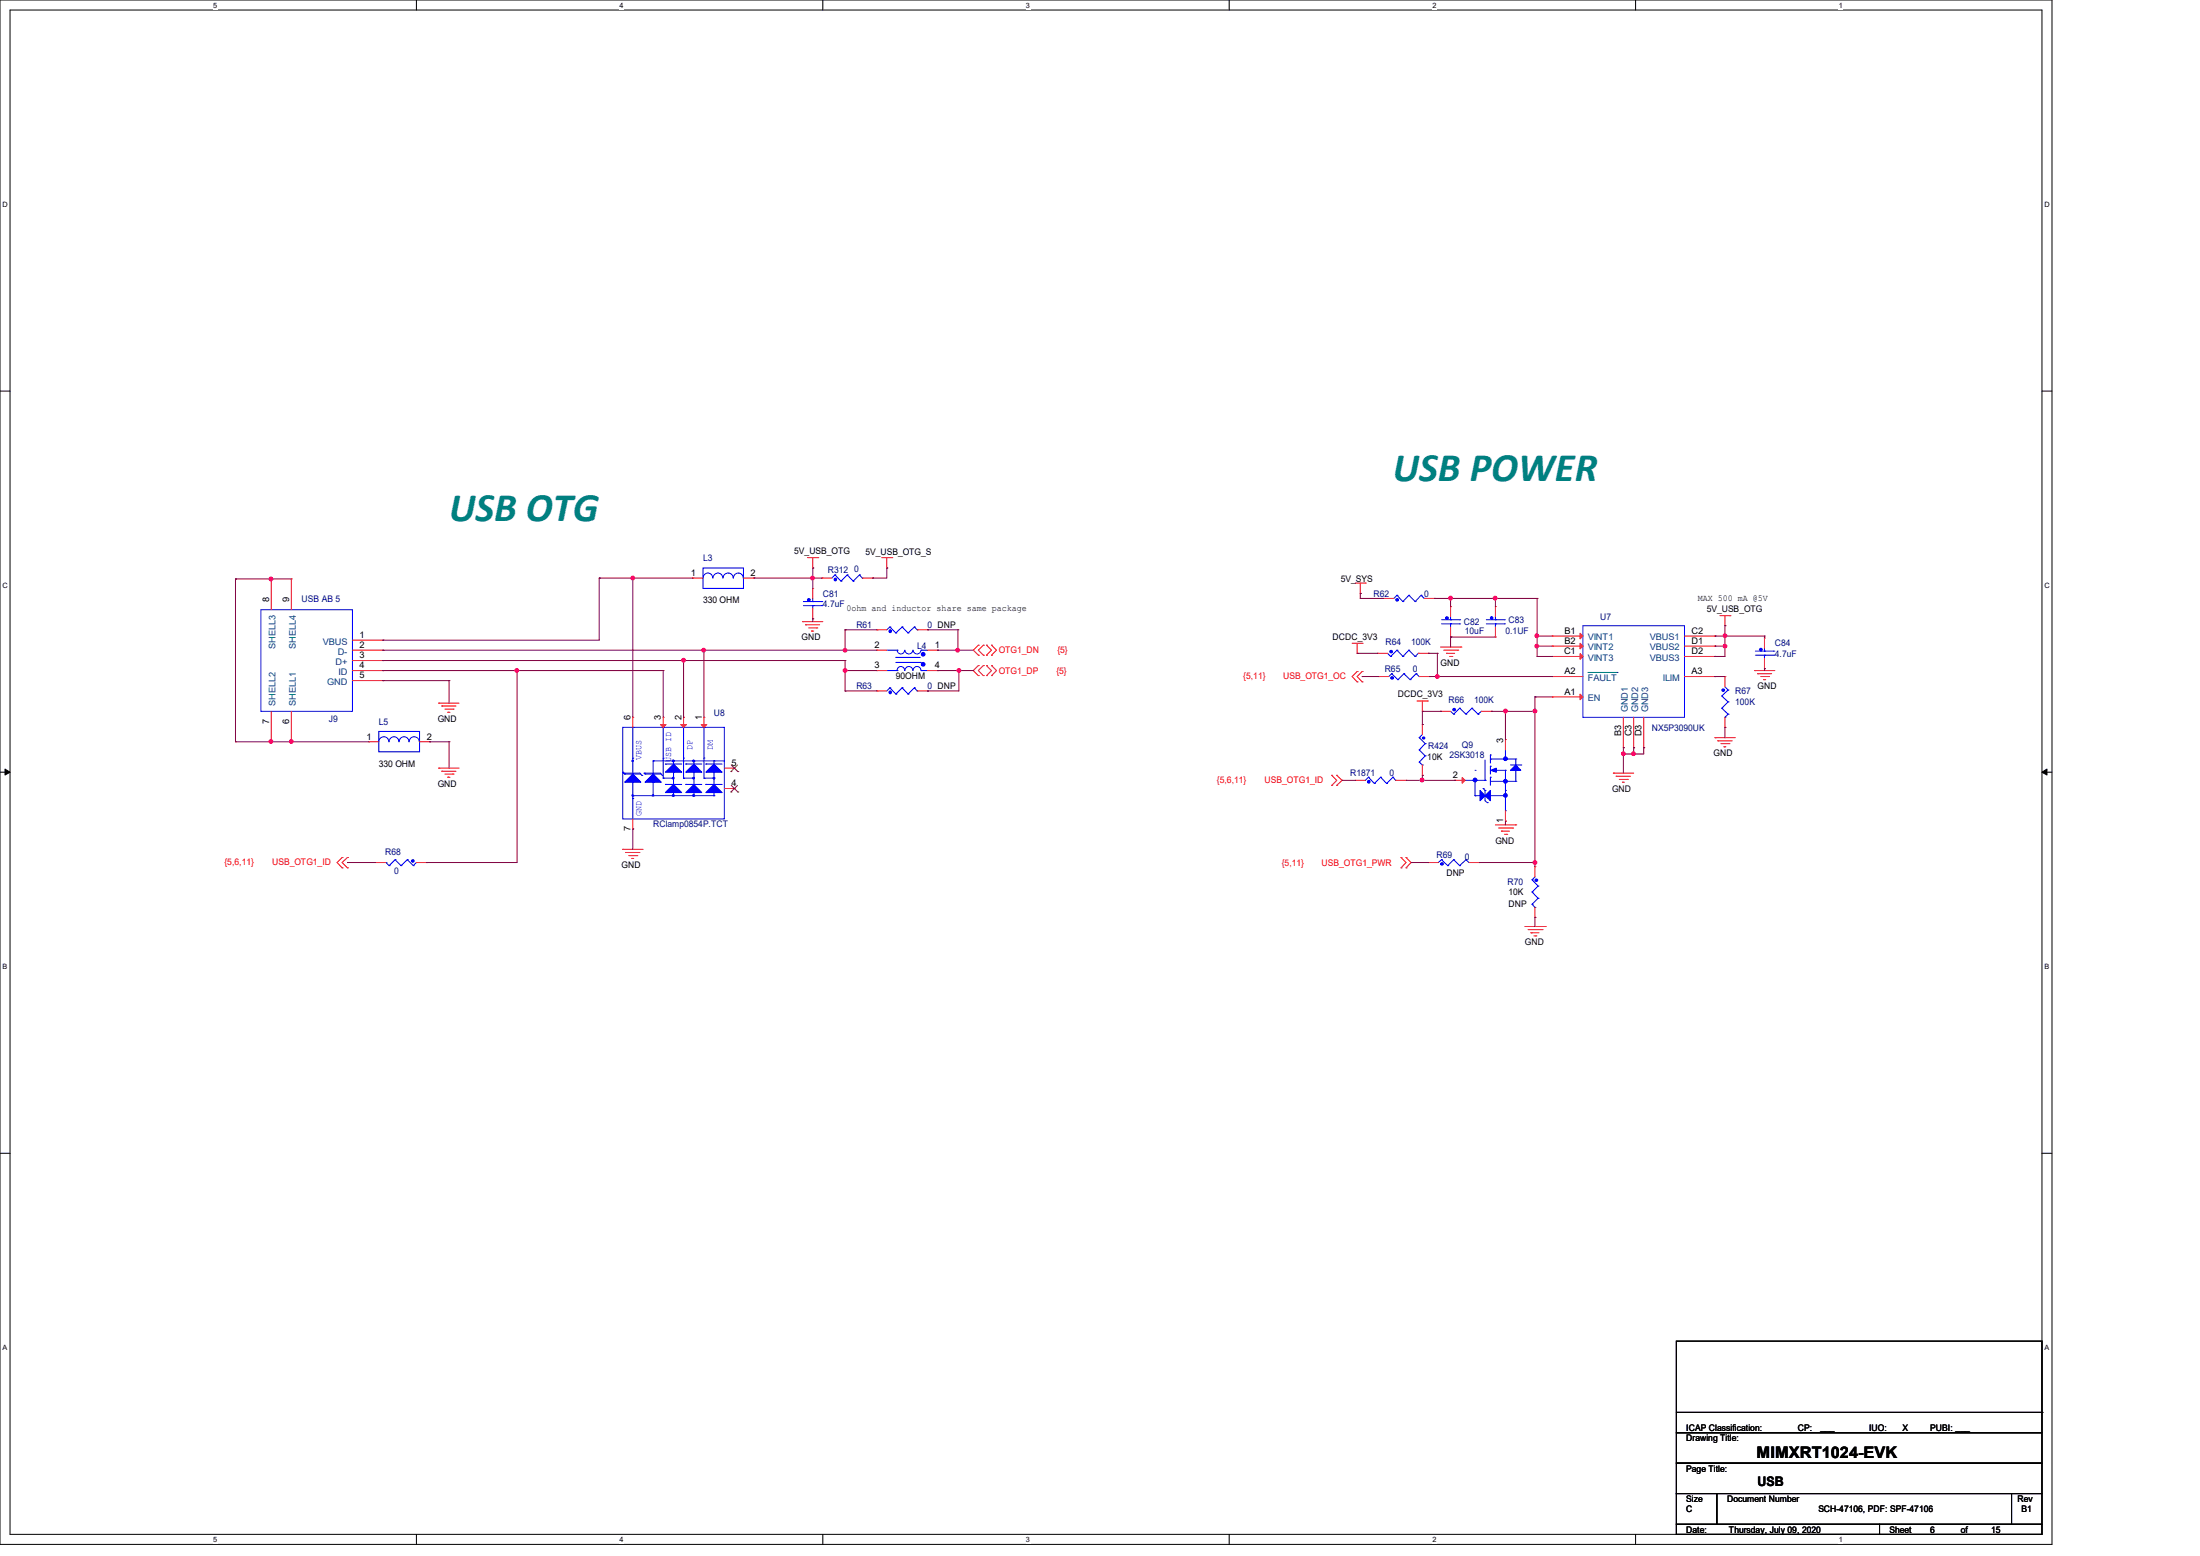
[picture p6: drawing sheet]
<svg xmlns="http://www.w3.org/2000/svg" width="297mm" height="210mm" viewBox="0 0 297 210" stroke-linecap="round" stroke-linejoin="round" font-family="sans-serif">
<path d="M0 0h277v208.4h-277zM1.4 1.4h274.3v205.7h-274.3z" fill="none" stroke="#000" stroke-width=".14"/>
<g fill="#fff">
<path d="M28.8 .1h.5v1.1h-.5z"/>
<path d="M28.8 207.2h.5v1.1h-.5z"/>
</g>
<path d="M56.2 0v1.4M56.2 207.1v1.3" fill="none" stroke="#000" stroke-width=".14"/>
<g fill="#fff">
<path d="M83.7 .1h.5v1.1h-.5z"/>
<path d="M83.7 207.2h.5v1.1h-.5z"/>
</g>
<path d="M111.1 0v1.4M111.1 207.1v1.3" fill="none" stroke="#000" stroke-width=".14"/>
<g fill="#fff">
<path d="M138.5 .1h.6v1.1h-.6z"/>
<path d="M138.5 207.2h.6v1.1h-.6z"/>
</g>
<path d="M165.9 0v1.4M165.9 207.1v1.3" fill="none" stroke="#000" stroke-width=".14"/>
<g fill="#fff">
<path d="M193.4 .1h.5v1.1h-.5z"/>
<path d="M193.4 207.2h.5v1.1h-.5z"/>
</g>
<path d="M220.8 0v1.4M220.8 207.1v1.3" fill="none" stroke="#000" stroke-width=".14"/>
<g fill="#fff">
<path d="M248.2 .1h.6v1.1h-.6z"/>
<path d="M248.2 207.2h.6v1.1h-.6z"/>
<path d="M.3 27.1h.8v1.1h-.8z"/>
<path d="M276 27.1h.7v1.1h-.7z"/>
<path d="M.3 78.5h.8v1.1h-.8z"/>
<path d="M276 78.5h.7v1.1h-.7z"/>
</g>
<path d="M0 52.8h1.4M275.7 52.8h1.3" fill="none" stroke="#000" stroke-width=".14"/>
<g fill="#fff">
<path d="M.3 129.9h.7v1.1h-.7z"/>
<path d="M276 129.9h.6v1.1h-.6z"/>
</g>
<path d="M0 104.2h1.4M275.7 104.2h1.3" fill="none" stroke="#000" stroke-width=".14"/>
<path d="M.7 103.8l.7 .4-.7 .4zM275.7 104.2l.7-.4v.8z" fill="#000" stroke="#000" stroke-width=".14"/>
<g fill="#fff">
<path d="M.3 181.4h.7v1.1h-.7z"/>
<path d="M276 181.4h.6v1.1h-.6z"/>
</g>
<path d="M0 155.7h1.4M275.7 155.7h1.3M226.3 193.4h49.4v4.1h-49.4zM226.3 197.5h49.4v4.1h-49.4zM226.3 181h49.4v12.4h-49.4zM226.3 190.6h49.4M275.7 190.6h.1M226.3 201.6h5.5v4.1h-5.5zM226.3 205.7h27.4v1.4h-27.4zM231.8 201.6h39.8v4.1h-39.8zM253.7 205.7h22v1.4h-22zM271.6 201.6h4.1v4.1h-4.1z" fill="none" stroke="#000" stroke-width=".14"/>
<g fill="none" stroke="#f00" stroke-width=".14">
<path d="M36.6 78.1h.1M36.6 78.1v4.2M39.3 78.1h.1M39.3 78.1v4.2M93.5 78h.1M93.5 78h1.4M100.4 78h1.4M101.8 78h.1M109 75.3h1.4M109.7 76.7h.1M109.7 79.4h.1M109.7 75.3v1.4"/>
<path d="M109.7 79.4v1.4M110.4 75.3h.1M111 78h.1M111 78h1.3M116.4 78h1.4M117.8 78h.1M119 75.3h1.4M119.7 76.7h.1M119.7 75.3v1.4M120.4 75.3h.1M183 78.7h1.3M183.6 78.7v1.4"/>
<path d="M184.3 78.7h.1M36.6 96v4.1M39.3 96v4.1M47.6 87.8h4.1M47.6 90.5h4.1M47.6 86.4h4.1M47.6 89.2h4.1M47.6 91.9h4.1M51.7 86.4h.1M51.7 87.8h.1M51.7 89.2h.1M51.7 90.5h.1"/>
<path d="M51.7 91.9h.1M59.2 94.9h.1M59.2 94.9h2.8M59.6 95.3h.1M59.6 95.3h2M60.1 95.7h1.1M60.5 96.1h.1M60.5 96.1h.2M61.2 95.7h.1M85.4 96.8h.1M85.4 96.8v1.4M89.5 96.8h.1"/>
<path d="M89.5 96.8v1.4M92.3 96.8h.1M92.3 96.8v1.4M95 96.8h.1M95 96.8v1.4M108.3 83.9h.1M108.3 83.9h2.8M108.8 84.3h.1M108.8 84.3h1.9M109.2 84.8h1.1M109.6 85.2h.1M109.6 85.2h.3"/>
<path d="M109.7 83.5h.1M109.7 82.1v1.4M110.3 84.8h.1M118.4 87.8h.1M118.4 90.5h.1M118.4 93.3h.1M118.4 85h.1M118.4 87.8h1.3M118.4 90.5h1.3M118.4 93.3h1.3M118.4 85h1.3M123.8 93.3h1.4"/>
<path d="M123.8 85h1.4M125.2 93.3h.1M125.2 85h.1M125.2 87.8h1.4M125.2 90.5h1.4M126.6 87.8h.1M126.6 90.5h.1M132.1 87.1h.1M132.1 88.4h.1M132.1 89.8h.1M132.1 91.2h.1M132.1 87.1l-.7 .7 .7 .6"/>
<path d="M132.1 89.8l-.7 .7 .7 .7M132.8 88.4h.1M132.8 87.1h.1M132.8 91.2h.1M132.8 89.8h.1M132.8 87.1l-.7 .7 .7 .6M132.8 89.8l-.7 .7 .7 .7M133.2 88.4h.1M133.2 87.1h.1M133.2 91.2h.1M133.2 89.8h.1M133.2 87.1l.7 .7-.7 .6"/>
<path d="M133.2 89.8l.7 .7-.7 .7M133.9 87.1h.1M133.9 88.4h.1M133.9 89.8h.1M133.9 91.2h.1M133.9 87.1l.6 .7-.6 .6M133.9 89.8l.6 .7-.6 .7M182.5 86.8h1.4M183.2 88.2h.1M183.2 90.6h.1M183.2 92h.1M183.2 86.8v1.4"/>
<path d="M183.2 90.6l-.7 .7 .7 .7M183.6 80.1h.1M183.9 86.8h.1M183.9 90.6h.1M183.9 92h.1M183.9 90.6l-.7 .7 .7 .7M186 88.2h.1M186 88.2h1.3M186.1 91.3h.1M186.1 91.3h1.4M186.8 80.8h.1M186.8 80.8h1.4"/>
<path d="M191.3 94.6h1.4M191.5 88.2h1.3M191.6 91.3h1.4M192 96h.1M192 97.8h.1M192 94.6v1.4M192 97.8v1.3M192.3 80.8h1.3M192.7 94.6h.1M192.8 88.2h.1M193 91.3h.1M193.6 80.8h.1"/>
<path d="M194.5 96h.1M194.5 87.3h2.7M194.5 96h1.3M194.9 87.8h1.9M195.3 88.2h.1M195.3 88.2h1.1M195.7 88.6h.3M195.8 81.9h.1M195.8 86h.1M195.8 81.9v1.3M195.8 84.6v1.4M196 88.6h.1"/>
<path d="M196.8 87.8h.1M197.2 87.3h.1M200 96h1.3M201.3 96h.1M201.9 81.9h.1M201.9 86h.1M201.9 81.9v1.3M201.9 84.6v1.4M203.2 99.8h.1M203.2 99.8v1.4M209.5 94.1h.1M209.5 91.3h.1"/>
<path d="M209.5 85.9h.1M209.5 87.2h.1M209.5 88.6h.1M209.5 88.6h4.2M209.5 91.3h4.2M209.5 94.1h4.2M209.5 85.9h4.2M209.5 87.2h4.2M219.2 96.8v4.1M220.6 96.8v4.1M221.9 96.8v4.1M227.4 88.6h4.1"/>
<path d="M227.4 91.3h4.1M227.4 85.9h4.1M227.4 87.2h4.1M231.5 99.6h.1M231.5 91.3h.1M231.5 85.9h.1M231.5 87.2h.1M231.5 88.6h.1M231.5 99.6h2.8M231.9 100h.1M231.9 100h1.9M232.2 83.1h1.4"/>
<path d="M232.9 84.5h.1M232.9 91.3h.1M232.9 98.2h.1M232.9 83.1v1.4M232.9 91.3v1.4M232.9 96.8v1.4M233.6 83.1h.1M236.9 90.5h.1M236.9 90.5h2.7M237.3 90.9h.1M237.3 90.9h1.9M237.7 91.3h1.1"/>
<path d="M238.1 91.7h.1M238.1 91.7h.3M238.2 86.1h.1M238.2 90.3h.1M238.2 86.1v1.4M238.2 88.9v1.4M238.8 91.3h.1M36.6 100.1h.1M39.3 100.1h.1M46.2 115.7h.1M46.2 117.1h.1M46.2 115.7l-.7 .7 .7 .7"/>
<path d="M46.9 115.7h.1M46.9 117.1h.1M46.9 115.7l-.7 .7 .7 .7M49.8 100.1h.1M49.8 100.1h1.3M50.7 116.4h.1M50.7 116.4h1.4M56.2 116.4h1.4M56.6 100.1h1.4M57.6 116.4h.1M58 100.1h.1M59.2 103.7h.1"/>
<path d="M59.2 103.7h2.8M59.6 104.1h.1M59.6 104.1h2M60.1 104.5h1.1M60.5 104.9h.1M60.5 104.9h.2M61.2 104.5h.1M84.1 114.6h.1M84.1 114.6h2.7M84.5 115.1h.1M84.5 115.1h1.9M84.9 115.5h1.1"/>
<path d="M85.3 115.9h.1M85.3 115.9h.3M85.4 111.9h.1M85.4 110.5v1.4M86 115.5h.1M97.8 103.7h1.3M97.8 106.4h1.3M99.1 103.7h.1M99.1 106.4h.1M179.8 106h.1M179.8 104.6h.1M179.8 104.6l.7 .7-.7 .7"/>
<path d="M180.5 104.6h.1M180.5 106h.1M180.5 104.6l.7 .7-.7 .7M183 105.3h.1M183 105.3h1.3M188.4 105.3h1.4M189.1 117.1h.1M189.1 115.7h.1M189.1 115.7l.7 .7-.7 .7M189.8 115.7h.1M189.8 117.1h.1M189.8 105.3h.1"/>
<path d="M189.8 115.7l.7 .7-.7 .7M192 104.6h.1M192 103.3v1.3M192.8 116.4h.1M192.8 116.4h1.4M196.4 105.3h.1M196.4 105.3h1.4M198.3 116.4h1.4M199.7 116.4h.1M201.9 111.3h2.7M202.3 111.8h1.9M202.7 112.2h.1"/>
<path d="M202.7 112.2h1.1M203.1 112.6h.3M203.2 110.8h.1M203.2 109.4v1.4M203.4 112.6h.1M204.2 111.8h.1M204.6 111.3h.1M207.2 117h.1M207.2 117v1.4M217.8 104.4h.1M217.8 104.4h2.8M218.2 104.8h.1"/>
<path d="M218.2 104.8h1.9M218.6 105.2h1.1M219 105.6h.1M219 105.6h.3M219.2 100.9h.1M219.7 105.2h.1M220.6 100.9h.1M221.9 100.9h.1M232.3 100.4h1.1M232.7 100.8h.1M232.7 100.8h.3M233.4 100.4h.1"/>
<path d="M205.9 125.1h2.7M206.3 125.5h1.9M206.7 125.9h.1M206.7 125.9h1.1M207.1 126.3h.2M207.2 123.8h.1M207.2 122.5v1.3M207.3 126.3h.1M208.2 125.5h.1M208.6 125.1h.1"/>
</g>
<g fill="none" stroke="#00f" stroke-width=".14">
<path d="M94.9 78a.66 .66 0 0 1 .7-.7 .66 .66 0 0 1 .6 .7M94.9 76.7h5.5v2.7h-5.5zM96.3 78a.66 .66 0 0 1 .6-.7 .66 .66 0 0 1 .7 .7M97.6 78a.68 .68 0 0 1 .7-.7 .68 .68 0 0 1 .7 .7M99 78a.66 .66 0 0 1 .7-.7 .66 .66 0 0 1 .6 .7M112.7 77.6h.1M112.7 77.6l-.4 .4M112.7 77.6l.8 .8M113.5 78.4h.1M114.4 77.6h.1M114.4 77.6l-.9 .8M114.4 77.6l.8 .8"/>
<path d="M115.2 78.4h.1M116 77.6h.1M116 77.6l-.8 .8M116 77.6l.4 .4M116.4 78h.1M35.2 82.3h12.4v13.7h-12.4zM51.1 98.7h5.5v2.8h-5.5zM84.1 98.2h13.7v12.3h-13.7zM85.4 98.2h.1M85.4 98.2v6.3M89.5 98.2h.1M89.5 98.2v6.8"/>
<path d="M92.3 98.2h.1M92.3 98.2v6.8M95 98.2h.1M95 98.2v6.8M108.5 81.7h2.5M108.5 81.2h2.5M109.7 81.7h.1M109.7 81.2h.1M109.7 80.8v.4M109.7 81.7v.4M111 81.7h.1M111 81.2h.1"/>
<path d="M119.7 90.5h1.4M119.7 87.8h1.4M120.1 92.8h.1M120.1 84.6h.1M120.1 92.8l-.4 .5M120.1 92.8l.8 .9M120.1 84.6l-.4 .4M120.1 84.6l.8 .8M120.9 88.7h.1M120.9 93.7h.1M120.9 85.4h.1M120.9 88.7h3.3"/>
<path d="M120.9 89.4h3.3M121.1 90.5h.1M121.1 87.8h.1M121.8 92.8h.1M121.8 84.6h.1M121.8 92.8l-.9 .9M121.8 92.8l.8 .9M121.8 84.6l-.9 .8M121.8 84.6l.8 .8M122.1 87.8a.51 .51 0 0 1-.5 .5 .51 .51 0 0 1-.5-.5M122.1 90.5a.51 .51 0 0 0-.5-.5 .51 .51 0 0 0-.5 .5M122.6 93.7h.1"/>
<path d="M122.6 85.4h.1M123.2 87.8a.53 .53 0 0 1-.5 .5 .53 .53 0 0 1-.5-.5M123.2 90.5a.53 .53 0 0 0-.5-.5 .53 .53 0 0 0-.5 .5M123.4 92.8h.1M123.4 84.6h.1M123.4 92.8l-.8 .9M123.4 92.8l.4 .5M123.4 84.6l-.8 .8M123.4 84.6l.4 .4M123.8 93.3h.1M123.8 85h.1M124.2 89.4h.1"/>
<path d="M124.3 90.5a.53 .53 0 0 0-.5-.5 .53 .53 0 0 0-.5 .5M124.3 87.8a.53 .53 0 0 1-.5 .5 .53 .53 0 0 1-.5-.5M124.4 90.5h.1M124.4 87.8h.1M124.4 90.5h.8M124.4 87.8h.8M124.7 88.2h.1M187.3 88.2l.4 .4M187.7 88.6h.1M187.9 90.9h.1M187.9 90.9l-.4 .4M187.9 90.9l.8 .8"/>
<path d="M188.6 87.8h.1M188.6 80.3h.1M188.6 87.8l-.9 .8M188.6 87.8l.8 .8M188.6 80.3l-.4 .5M188.6 80.3l.8 .9M188.7 91.7h.1M189.4 88.6h.1M189.4 81.2h.1M189.5 90.9h.1M189.5 90.9l-.8 .8M189.5 90.9l.9 .8"/>
<path d="M190.2 87.8h.1M190.2 80.3h.1M190.2 87.8l-.8 .8M190.2 87.8l.9 .8M190.2 80.3l-.8 .9M190.2 80.3l.9 .9M190.4 91.7h.1M191.1 88.6h.1M191.1 81.2h.1M191.2 90.9h.1M191.2 90.9l-.8 .8M191.2 90.9l.4 .4"/>
<path d="M191.5 88.2h.1M191.5 88.2l-.4 .4M191.6 99.6h.1M191.6 91.3h.1M191.6 99.6l.8 .8M191.9 80.3h.1M191.9 80.3l-.8 .9M191.9 80.3l.4 .5M192 99.1l-.4 .5M192.3 80.8h.1M194.6 84.2h2.5M194.6 83.7h2.5"/>
<path d="M195.8 84.2h.1M195.8 83.7h.1M195.8 83.2v.5M195.8 84.2v.4M195.8 96l.5 .4M196.3 96.4h.1M197.1 84.2h.1M197.1 83.7h.1M197.1 95.6h.1M197.1 95.6l-.8 .8M197.1 95.6l.8 .8M197.9 96.4h.1"/>
<path d="M198.7 95.6h.1M198.7 95.6l-.8 .8M198.7 95.6l.9 .8M199.6 96.4h.1M200 96h.1M200 96l-.4 .4M200.7 84.2h2.4M200.7 83.7h2.4M201.9 84.2h.1M201.9 83.7h.1M201.9 83.2v.5M201.9 84.2v.4"/>
<path d="M203.1 84.2h.1M203.1 83.7h.1M213.7 84.5h13.7v12.3h-13.7zM232.5 93.9h.1M232.5 95.6h.1M232.5 93.9l.8 .8M232.5 95.6l.8 .8M232.9 96.8h.1M232.9 92.7l.4 .4M233.3 93.1h.1M233.3 94.7h.1M233.3 96.4h.1"/>
<path d="M233.3 93.1l-.8 .8M233.3 94.7l-.8 .9M233.3 96.4l-.4 .4M237 88.4h2.5M237 87.9h2.5M238.2 88.4h.1M238.2 87.9h.1M238.2 87.5v.4M238.2 88.4v.5M239.5 88.4h.1M239.5 87.9h.1M52.1 116.4h.1"/>
<path d="M52.1 116.4l.4 .4M52.5 100.1a.68 .68 0 0 0-.7-.7 .68 .68 0 0 0-.7 .7M52.5 116.8h.1M53.3 116h.1M53.3 116l.8 .8M53.3 116l-.8 .8M53.8 100.1a.66 .66 0 0 0-.6-.7 .66 .66 0 0 0-.7 .7M54.1 116.8h.1M55 116h.1M55 116l.8 .8M55 116l-.9 .8M55.2 100.1a.66 .66 0 0 0-.7-.7 .66 .66 0 0 0-.6 .7"/>
<path d="M55.8 116.8h.1M56.2 116.4l-.4 .4M56.6 100.1a.68 .68 0 0 0-.7-.7 .68 .68 0 0 0-.7 .7M84.1 104.2h.1M84.1 104.2l.2 .3M84.2 104.4h.1M84.2 104.4h2.2l.3 .2M84.3 104.5h.1M84.3 104.5h2.2M85.4 107.4h.1M85.4 102.3h.1M85.4 105.6h.1"/>
<path d="M85.4 107.8h.1M85.4 107.4h11M85.4 105.6v4.9M86.7 104.6h.1M87 104.4h.1M87 104.4h2.2l.2 .2M87.1 104.5h.1M87.1 104.5h2.2M88.2 105.6h.1M88.2 102.7h.1M88.2 102.7v1.8M88.2 105.6v1.6"/>
<path d="M88.2 102.7h9.6M89.4 104.6h.1M89.5 105h.1M89.5 102.3h.1M89.5 105h1.4M89.8 103.1h.1M89.8 105.9h.1M89.8 103.1h2.2M89.8 105.9h2.2M90.9 102.7h.1M90.9 107.4h.1M90.9 104.2h.1"/>
<path d="M90.9 102.7v.4M90.9 104.2v1.7M90.9 107v.4M92.3 105h.1M92.3 102.3h.1M92.3 105h1.4M92.6 103.1h.1M92.6 105.9h.1M92.6 103.1h2.1M92.6 105.9h2.1M93.7 102.7h.1M93.7 107.4h.1"/>
<path d="M93.7 104.2h.1M93.7 102.7v.4M93.7 104.2v1.7M93.7 107v.4M95 105h.1M95 102.3h.1M95 105h1.4M95.3 103.1h.1M95.3 105.9h.1M95.3 103.1h2.2M95.3 105.9h2.2M96.4 102.7h.1"/>
<path d="M96.4 107.4h.1M96.4 104.2h.1M96.4 102.7v.4M96.4 104.2v1.7M96.4 107v.4M184.7 104.9h.1M184.7 104.9l-.4 .4M184.7 104.9l.8 .8M185.5 105.7h.1M186.4 104.9h.1M186.4 104.9l-.9 .8M186.4 104.9l.8 .8"/>
<path d="M187.2 105.7h.1M188 104.9h.1M188 104.9l-.8 .8M188 104.9l.4 .4M188.4 105.3h.1M191.6 101.2h.1M191.6 102.9h.1M191.6 101.2l.8 .8M191.6 102.9l.4 .4M192 103.3h.1M192.4 100.4h.1M192.4 102h.1"/>
<path d="M192.4 100.4l-.8 .8M192.4 102l-.8 .9M194.6 116h.1M194.6 116l-.4 .4M194.6 116l.9 .8M195.5 116.8h.1M196.3 116h.1M196.3 116l-.8 .8M196.3 116l.8 .8M197.1 116.8h.1M197.8 105.3h2.7M197.9 116h.1"/>
<path d="M197.9 116l-.8 .8M197.9 116l.4 .4M198.3 116.4h.1M199.1 104h.1M199.1 107.4h.1M199.1 105.3h.1M199.1 107.4h4.1M199.1 105.3v2.1M200.2 106.4h.1M200.2 106.4l.3 .3M200.5 105.3h.1M200.5 106.7h.1"/>
<path d="M200.5 102.6v2.7M200.5 106.7v1.4l.3 .2M200.8 108.3h.1M201.2 104.9h.1M201.2 103.4h.1M201.2 101.9h.1M201.2 102.4h.1M201.2 101.9v1.1M201.2 103.4v1.1M201.2 104.9v1.1M201.2 105.5h3.4M201.2 102.4h3.4"/>
<path d="M201.9 104h1.3M203.2 102.4h.1M203.2 104h.1M203.2 106.7h.1M203.2 107.4h.1M203.2 109.4h.1M203.2 101.2v1.2M203.2 104v5.4M203.9 103.3h1.4M204.6 105.5h.1M204.6 104h.1M204.6 102.4h.1"/>
<path d="M204.6 102.4v.9M204.6 104v1.5M205.3 103.3h.1M206.8 118.7h.1M206.8 118.7l.8 .9M207.2 118.4l-.4 .3M207.6 119.6h.1M207.6 119.6l-.8 .8M206.8 120.4h.1M206.8 122h.1M206.8 120.4l.8 .8M206.8 122l.4 .5"/>
<path d="M207.2 122.5h.1M207.6 121.2h.1M207.6 121.2l-.8 .8"/>
</g>
<g fill="#00f" stroke="#00f" stroke-width=".14">
<path d="M96.4 105.9l1.1 1.1h-2.2z"/>
<path d="M93.7 105.9l1 1.1h-2.1z"/>
<path d="M90.9 105.9l1.1 1.1h-2.2z"/>
<path d="M90.9 103.1l1.1 1.1h-2.2z"/>
<path d="M93.7 103.1l1 1.1h-2.1z"/>
<path d="M96.4 103.1l1.1 1.1h-2.2z"/>
<path d="M85.4 104.5l1.1 1.1h-2.2z"/>
<path d="M88.2 104.5l1.1 1.1h-2.2z"/>
<path d="M203.9 104l.7-.7 .7 .7z"/>
<path d="M201.2 104l.8-.3v.5z"/>
<path d="M201.2 106.7v1.4l-.7-.7z"/>
<path d="M199.8 106.7l.7 .7-.7 .7z"/>
<path d="M192.1 99.5h.2v.2h-.2z" fill-rule="evenodd"/>
<circle cx="184.8" cy="105.5" r=".18"/>
<circle cx="187.8" cy="88" r=".18"/>
<circle cx="237.7" cy="87.7" r=".18"/>
<circle cx="93.6" cy="102.7" r=".13"/>
<circle cx="90.9" cy="102.7" r=".13"/>
<circle cx="85.4" cy="102.7" r=".11"/>
<circle cx="93.6" cy="107.4" r=".13"/>
<circle cx="90.9" cy="107.4" r=".13"/>
<circle cx="88.2" cy="107.4" r=".11"/>
<circle cx="85.4" cy="107.4" r=".11"/>
<circle cx="96.4" cy="105" r=".13"/>
<circle cx="93.6" cy="105" r=".13"/>
<circle cx="90.9" cy="105" r=".13"/>
<circle cx="195.4" cy="83.4" r=".18"/>
<circle cx="203.2" cy="102.4" r=".25"/>
<circle cx="203.2" cy="105.5" r=".25"/>
<circle cx="199.1" cy="105.3" r=".25"/>
<circle cx="203.2" cy="107.4" r=".25"/>
<circle cx="201.4" cy="83.4" r=".18"/>
<circle cx="124.6" cy="89.7" r=".25"/>
<circle cx="124.6" cy="88.3" r=".25"/>
<circle cx="55.7" cy="116.2" r=".18"/>
<circle cx="109.2" cy="81" r=".18"/>
<circle cx="194.7" cy="116.6" r=".18"/>
<circle cx="120.2" cy="93.4" r=".18"/>
<circle cx="112.8" cy="78.2" r=".18"/>
<circle cx="188.6" cy="81" r=".18"/>
<circle cx="187.9" cy="91.5" r=".18"/>
<circle cx="120.2" cy="85.2" r=".18"/>
<circle cx="232.7" cy="93.2" r=".18"/>
<circle cx="196.3" cy="95.8" r=".18"/>
<circle cx="207.4" cy="118.8" r=".18"/>
</g>
<g fill="#f00" stroke="#f00" stroke-width=".14">
<path d="M94.7 97.8h.7l-.4 .4z"/>
<path d="M91.9 97.8h.8l-.4 .4z"/>
<path d="M89.2 97.8h.7l-.4 .4z"/>
<path d="M197.4 104.9l.4 .4-.4 .4z"/>
<path d="M213.3 93.7l.4 .4-.4 .3z"/>
<path d="M213.3 85.5l.4 .4-.4 .3z"/>
<path d="M213.3 86.8l.4 .4-.4 .4z"/>
<path d="M213.3 88.2l.4 .4-.4 .4z"/>
</g>
<path d="M98.7 104.1h.1M98.7 106.9h.1M98.7 103.3l.9 .8M98.7 106l.9 .9M99.6 103.3l-.9 .8M99.6 106l-.9 .9M99.6 104.1h.1M99.6 106.9h.1" fill="none" stroke="#804000" stroke-width=".14"/>
<path d="M214.4 90.8h3.9M218.3 90.8h.1" fill="none" stroke="#004080" stroke-width=".14"/>
<g fill="none" stroke="#800040" stroke-width=".14">
<path d="M31.8 78.1h.1M31.8 78.1h7.5M31.8 78.1v22M36.6 78.1h.1M80.9 78h.1M80.9 78v8.4h-29.2M80.9 78h12.6M85.4 78h.1M85.4 78v18.8M101.8 78h.1M101.8 78h9.2M109.7 76.7h.1"/>
<path d="M109.7 78h.1M109.7 76.7v2.7M117.8 78h.1M119.7 76.7h.1M119.7 76.7v1.3h-1.9M51.7 86.4h.1M51.7 90.5h.1M51.7 87.8h.1M51.7 89.2h.1M51.7 91.9h.1M51.7 90.5h37.8M51.7 87.8h66.7"/>
<path d="M51.7 89.2h62.4M51.7 91.9h8.9M60.6 91.9h.1M60.6 91.9v3M69.8 90.5h.1M69.8 90.5v25.9h-12.2M89.5 90.5h.1M89.5 90.5v6.3M92.3 89.2h.1M92.3 89.2v7.6M95 87.8h.1M95 87.8v9"/>
<path d="M109.7 83.5h.1M109.7 83.5v.4M114.1 85h.1M114.1 87.8h.1M114.1 93.3h.1M114.1 89.2h.1M114.1 90.5h.1M114.1 90.5h4.3M114.1 85h4.3M114.1 85v2.8M114.1 89.2v4.1M114.1 93.3h4.3"/>
<path d="M125.2 85h.1M125.2 93.3h.1M125.2 85h4.1M126.6 87.8h.1M126.6 90.5h.1M126.6 90.5h4.8M126.6 87.8h4.8M129.3 85h.1M129.3 87.8h.1M129.3 85v2.8M129.5 90.5h.1M129.5 90.5v2.8h-4.3"/>
<path d="M183.2 88.2h.1M183.2 88.2h2.8M183.6 80.1h.1M183.6 80.8h.1M183.6 80.8h3.2M183.6 80.1v.7M183.9 91.3h.1M183.9 91.3h2.2M192 97.8h.1M192.8 88.2h.1M192.8 88.2h1.3M193 91.3h.1"/>
<path d="M193 91.3h16.5M193.6 80.8h.1M193.6 80.8h13.9M194.1 88.2h.1M194.1 91.3h.1M194.1 88.2v3.1M194.5 96h.1M194.5 96h-2.5v1.8M195.8 80.8h.1M195.8 86h.1M195.8 80.8v1.1M195.8 86v1.3"/>
<path d="M195.8 86h6.1M201.3 96h.1M201.3 96h5.9M201.9 80.8h.1M201.9 80.8v1.1M203.2 96h.1M203.2 96v3.8M207.2 96h.1M207.2 94.1h.1M207.2 94.1v22.9M207.2 94.1h2.3M207.5 85.9h.1"/>
<path d="M207.5 88.6h.1M207.5 87.2h.1M207.5 80.8h.1M207.5 85.9h2M207.5 80.8v7.8M207.5 88.6h2M207.5 87.2h2M231.5 85.9h.1M231.5 88.6h.1M231.5 87.2h.1M231.5 91.3h.1M231.5 85.9h6.7"/>
<path d="M231.5 87.2h1.4M231.5 91.3h1.4M232.9 85.9h.1M232.9 87.2h.1M232.9 84.5h.1M232.9 98.2h.1M232.9 84.5v4.1h-1.4M232.9 98.2v1.4M238.2 90.3h.1M238.2 85.9h.1M238.2 85.9v.2M238.2 90.3v.2"/>
<path d="M31.8 100.1h.1M31.8 100.1h18M36.6 100.1h.1M39.3 100.1h.1M46.9 116.4h.1M46.9 116.4h3.8M57.6 116.4h.1M58 100.1h.1M58 100.1h2.6M60.6 100.1h.1M60.6 100.1v3.6M85.4 111.9h.1"/>
<path d="M85.4 111.9v2.7M181.2 105.3h.1M181.2 105.3h1.8M189.8 105.3h6.6M190.5 116.4h.1M190.5 116.4h2.3M192 105.3h.1M192 104.6h.1M192 104.6v.7M196.4 105.3h.1M199.7 116.4h.1M199.7 116.4h7.5"/>
<path d="M203.2 110.8h.1M203.2 110.8v.5M207.2 116.4h.1M219.2 100.9h.1M219.2 101.8h.1M219.2 100.9v3.5M220.6 100.9h.1M220.6 101.8h.1M220.6 100.9v.9M221.9 100.9h.1M221.9 100.9v.9h-2.7M207.2 123.8h.1"/>
<path d="M207.2 123.8v1.3"/>
</g>
<g fill="#f0f" stroke="#f0f" stroke-width=".14">
<circle cx="95" cy="87.8" r=".25"/>
<circle cx="114.1" cy="87.8" r=".25"/>
<circle cx="92.3" cy="89.1" r=".25"/>
<circle cx="85.4" cy="78" r=".25"/>
<circle cx="109.7" cy="78" r=".25"/>
<circle cx="69.8" cy="90.5" r=".25"/>
<circle cx="129.3" cy="87.8" r=".25"/>
<circle cx="129.5" cy="90.5" r=".25"/>
<circle cx="219.2" cy="101.7" r=".25"/>
<circle cx="220.5" cy="101.7" r=".25"/>
<circle cx="207.5" cy="85.8" r=".25"/>
<circle cx="207.5" cy="87.2" r=".25"/>
<circle cx="232.9" cy="85.8" r=".25"/>
<circle cx="232.9" cy="87.2" r=".25"/>
<circle cx="201.8" cy="80.7" r=".25"/>
<circle cx="195.8" cy="80.7" r=".25"/>
<circle cx="207.2" cy="116.4" r=".25"/>
<circle cx="207.2" cy="96" r=".25"/>
<circle cx="192" cy="105.3" r=".25"/>
<circle cx="203.2" cy="96" r=".25"/>
<circle cx="194.1" cy="91.3" r=".25"/>
<circle cx="114.1" cy="90.5" r=".25"/>
<circle cx="36.6" cy="78.1" r=".25"/>
<circle cx="36.6" cy="100.1" r=".25"/>
<circle cx="39.3" cy="100.1" r=".25"/>
</g>
<g font-size="5.5" fill="#008080">
<text x="188" y="65">USB POWER</text>
<text x="60.6" y="70.4">USB OTG</text>
</g>
<text font-size="2.2" x="237.1" y="196.8">MIMXRT1024-EVK</text>
<text font-size="1.8" x="237.3" y="200.5">USB</text>
<g font-size="1.2">
<text x="93.3" y="77.7">1</text>
<text x="101.3" y="77.7">2</text>
<text x="107.2" y="74.8">5V_USB_OTG</text>
<text x="116.8" y="74.9">5V_USB_OTG_S</text>
<text x="36.3" y="81.3" transform="rotate(-90 36.3 81.3)">8</text>
<text x="39" y="81.3" transform="rotate(-90 39 81.3)">9</text>
<text x="94.9" y="81.4">330 OHM</text>
<text x="114.3" y="82.5">0ohm and inductor share same package</text>
<text x="181" y="78.6">5V_SYS</text>
<text x="229.2" y="81.1">MAX 500 mA @5V</text>
<text x="230.4" y="82.6">5V_USB_OTG</text>
<text x="48.6" y="86.1">1</text>
<text x="48.6" y="87.5">2</text>
<text x="48.6" y="88.9">3</text>
<text x="108.2" y="86.4">GND</text>
<text x="118.1" y="87.5">2</text>
<text x="126.2" y="87.5">1</text>
<text x="179.9" y="86.3">DCDC_3V3</text>
<text x="194.5" y="89.9">GND</text>
<text x="211.2" y="88.3">C1</text>
<text x="211.2" y="85.6">B1</text>
<text x="211.2" y="86.9">B2</text>
<text x="228.4" y="85.6">C2</text>
<text x="228.4" y="86.9">D1</text>
<text x="228.4" y="88.3">D2</text>
<text x="48.6" y="90.2">4</text>
<text x="48.6" y="91.6">5</text>
<text x="118.1" y="90.2">3</text>
<text x="120.9" y="91.7">90OHM</text>
<text x="126.2" y="90.2">4</text>
<text x="188.7" y="94.1">DCDC_3V3</text>
<text x="211.2" y="93.8">A1</text>
<text x="211.2" y="91">A2</text>
<text x="228.4" y="91">A3</text>
<text x="237.3" y="93">GND</text>
<text x="36.3" y="97.7" transform="rotate(-90 36.3 97.7)">7</text>
<text x="39" y="97.7" transform="rotate(-90 39 97.7)">6</text>
<text x="49.5" y="99.8">1</text>
<text x="57.6" y="99.8">2</text>
<text x="59.1" y="97.4">GND</text>
<text x="85.1" y="97.2" transform="rotate(-90 85.1 97.2)">6</text>
<text x="89.2" y="97.2" transform="rotate(-90 89.2 97.2)">3</text>
<text x="92" y="97.2" transform="rotate(-90 92 97.2)">2</text>
<text x="94.7" y="97.2" transform="rotate(-90 94.7 97.2)">1</text>
<text x="202.9" y="100.2" transform="rotate(-90 202.9 100.2)">3</text>
<text x="218.9" y="99.3" transform="rotate(-90 218.9 99.3)">B3</text>
<text x="220.3" y="99.4" transform="rotate(-90 220.3 99.4)">C3</text>
<text x="221.6" y="99.4" transform="rotate(-90 221.6 99.4)">D3</text>
<text x="51.1" y="103.5">330 OHM</text>
<text x="59.1" y="106.2">GND</text>
<text x="98.8" y="103.4">5</text>
<text x="98.8" y="106.1">4</text>
<text x="192.7" y="102.6">10K</text>
<text x="196.1" y="105">2</text>
<text x="217.6" y="106.9">GND</text>
<text x="231.3" y="102.1">GND</text>
<text x="85.1" y="112.2" transform="rotate(-90 85.1 112.2)">7</text>
<text x="201.9" y="113.9">GND</text>
<text x="202.9" y="111.1" transform="rotate(-90 202.9 111.1)">1</text>
<text x="83.9" y="117.2">GND</text>
<text x="195.3" y="118.3">DNP</text>
<text x="203.7" y="120.9">10K</text>
<text x="203.7" y="122.4">DNP</text>
<text x="205.9" y="127.6">GND</text>
<text x="227.7" y="194.5">Drawing Title:</text>
<text x="227.7" y="193.2">ICAP Classification:</text>
<text x="242.7" y="193.2">CP:</text>
<text x="245.8" y="193">___</text>
<text x="252.3" y="193.2">IUO:</text>
<text x="256.2" y="193.2">_X_</text>
<text x="260.6" y="193.2">PUBI: ___</text>
<text x="227.7" y="202.7">Size</text>
<text x="227.7" y="198.6">Page Title:</text>
<text x="233.2" y="202.7">Document Number</text>
<text x="272.4" y="202.7">Rev</text>
<text x="227.7" y="206.9">Date:</text>
<text x="227.7" y="204.1">C</text>
<text x="233.4" y="206.9">Thursday, July 09, 2020</text>
<text x="245.5" y="204.1">SCH-47106, PDF: SPF-47106</text>
<text x="255.1" y="206.9">Sheet</text>
<text x="260.6" y="206.9">6</text>
<text x="264.7" y="206.9">of</text>
<text x="268.8" y="206.9">15</text>
<text x="272.9" y="204.1">B1</text>
</g>
<g font-size="1.2" fill="#000080">
<text x="94.9" y="75.7">L3</text>
<text x="111.8" y="77.4">R312</text>
<text x="115.3" y="77.3">0</text>
<text x="40.7" y="81.2">USB AB 5</text>
<text x="111.1" y="80.6">C81</text>
<text x="111.1" y="81.9">4.7uF</text>
<text x="185.4" y="80.6">R62</text>
<text x="192.3" y="80.6">0</text>
<text x="216" y="83.7">U7</text>
<text x="115.6" y="84.8">R61</text>
<text x="123.8" y="87.5">L4</text>
<text x="125.2" y="84.8">0 DNP</text>
<text x="187.1" y="87">R64</text>
<text x="190.5" y="87">100K</text>
<text x="197.6" y="84.4">C82</text>
<text x="197.8" y="85.6">10uF</text>
<text x="203.2" y="85.6">0.1UF</text>
<text x="203.7" y="84.1">C83</text>
<text x="239.6" y="87.2">C84</text>
<text x="239.6" y="88.6">4.7uF</text>
<text x="115.6" y="93">R63</text>
<text x="125.2" y="93">0 DNP</text>
<text x="186.9" y="90.7">R65</text>
<text x="190.7" y="90.7">0</text>
<text x="195.6" y="94.8">R66</text>
<text x="199" y="94.8">100K</text>
<text x="234.3" y="93.7">R67</text>
<text x="234.3" y="95.2">100K</text>
<text x="44.4" y="97.4">J9</text>
<text x="51.1" y="97.8">L5</text>
<text x="96.4" y="96.6">U8</text>
<text x="192.8" y="101.1">R424</text>
<text x="197.4" y="101">Q9</text>
<text x="223" y="98.6">NX5P3090UK</text>
<text x="182.3" y="104.7">R1871</text>
<text x="187.6" y="104.7">0</text>
<text x="195.7" y="102.4">2SK3018</text>
<text x="88.2" y="111.7">RClamp0854P.TCT</text>
<text x="52" y="115.4">R68</text>
<text x="53.2" y="118">0</text>
<text x="193.9" y="115.8">R69</text>
<text x="197.8" y="116.1">0</text>
<text x="203.5" y="119.5">R70</text>
</g>
<g font-size="1.2" fill="#004080">
<text x="37.2" y="87.6" transform="rotate(-90 37.2 87.6)">SHELL3</text>
<text x="39.9" y="87.6" transform="rotate(-90 39.9 87.6)">SHELL4</text>
<text x="43.6" y="87">VBUS</text>
<text x="45.3" y="89.7">D+</text>
<text x="45.6" y="88.3">D-</text>
<text x="214.4" y="86.4">VINT1</text>
<text x="214.4" y="87.8">VINT2</text>
<text x="214.4" y="89.2">VINT3</text>
<text x="222.7" y="86.4">VBUS1</text>
<text x="222.7" y="87.8">VBUS2</text>
<text x="222.7" y="89.2">VBUS3</text>
<text x="37.2" y="95.3" transform="rotate(-90 37.2 95.3)">SHELL2</text>
<text x="39.9" y="95.3" transform="rotate(-90 39.9 95.3)">SHELL1</text>
<text x="44.2" y="92.5">GND</text>
<text x="45.7" y="91.1">ID</text>
<text x="214.4" y="94.7">EN</text>
<text x="214.4" y="91.9">FAULT</text>
<text x="224.5" y="91.9">ILIM</text>
<text x="219.7" y="96.1" transform="rotate(-90 219.7 96.1)">GND1</text>
<text x="221.1" y="96.1" transform="rotate(-90 221.1 96.1)">GND2</text>
<text x="222.5" y="96.1" transform="rotate(-90 222.5 96.1)">GND3</text>
</g>
<g font-size="1.2" fill="#f00">
<text x="134.8" y="88.1">OTG1_DN</text>
<text x="142.7" y="88.1">{5}</text>
<text x="134.8" y="91">OTG1_DP</text>
<text x="142.6" y="91">{5}</text>
<text x="167.8" y="91.7">{5,11}</text>
<text x="173.2" y="91.7">USB_OTG1_OC</text>
<text x="164.3" y="105.6">{5,6,11}</text>
<text x="170.7" y="105.6">USB_OTG1_ID</text>
<text x="30.3" y="116.8">{5,6,11}</text>
<text x="36.7" y="116.8">USB_OTG1_ID</text>
<text x="173.1" y="116.9">{5,11}</text>
<text x="178.4" y="116.9">USB_OTG1_PWR</text>
</g>
<g font-size="1.2" fill="#00f">
<text x="93.5" y="101.2" transform="rotate(-90 93.5 101.2)">DP</text>
<text x="96.2" y="101.2" transform="rotate(-90 96.2 101.2)">DM</text>
<text x="86.6" y="102.6" transform="rotate(-90 86.6 102.6)">VBUS</text>
<text x="90.6" y="102.9" transform="rotate(-90 90.6 102.9)">USB ID</text>
<text x="86.6" y="110.1" transform="rotate(-90 86.6 110.1)">GND</text>
</g>
<g font-size="1">
<text x="28.8" y="1">5</text>
<text x="83.7" y="1">4</text>
<text x="138.5" y="1">3</text>
<text x="193.4" y="1">2</text>
<text x="248.2" y="1">1</text>
<text x=".3" y="27.9">D</text>
<text x="276" y="27.9">D</text>
<text x=".3" y="79.4">C</text>
<text x="276" y="79.4">C</text>
<text x=".3" y="130.8">B</text>
<text x="276" y="130.8">B</text>
<text x=".3" y="182.2">A</text>
<text x="276" y="182.2">A</text>
<text x="28.8" y="208.1">5</text>
<text x="83.7" y="208.1">4</text>
<text x="138.5" y="208.1">3</text>
<text x="193.4" y="208.1">2</text>
<text x="248.2" y="208.1">1</text>
</g>
</svg>
